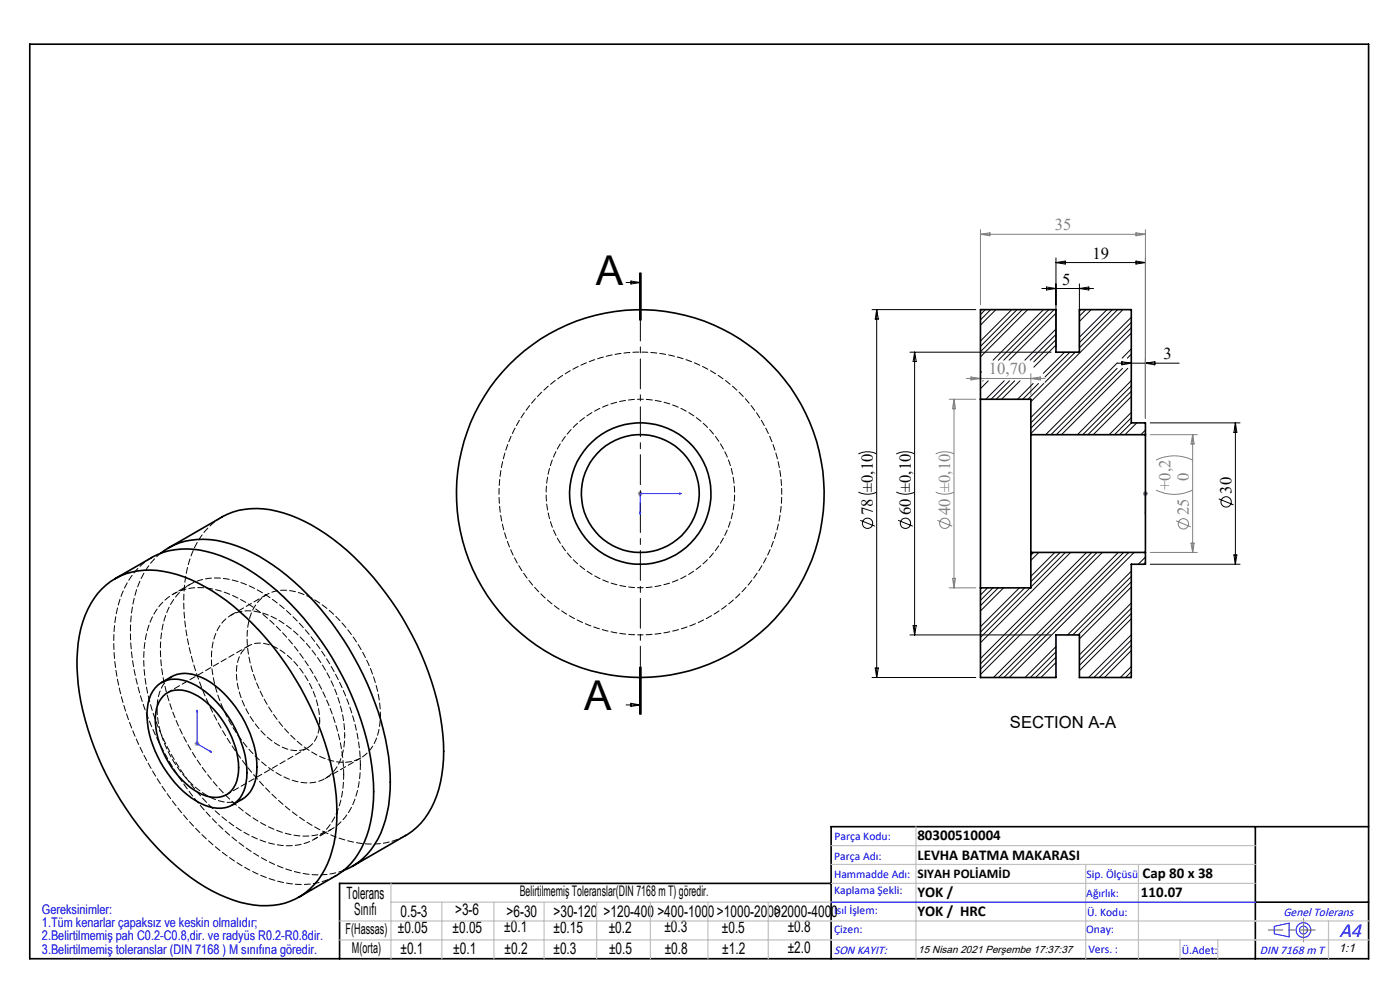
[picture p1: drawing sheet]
<svg xmlns="http://www.w3.org/2000/svg" width="297mm" height="210mm" viewBox="0 0 297 210" stroke-linecap="round" stroke-linejoin="round" font-family="sans-serif">
<g fill="none" stroke="#000" stroke-width=".21">
<path d="M132.8 59.9h3M133.8 59.6l2 .3-2 .3zM135.7 57.9v10M135.8 57.9v10M136 57.9v10M224 54.7v19M224 55.7h19M224 55.7l2-.3v.6zM241 55.4l2 .3-2 .3zM243 54.7v34M185 65.7h22M186 65.7v78"/>
<path d="M186 65.7l.3 2h-.6zM193 74.7h30M194 74.7v60M194 74.7l.4 2h-.7zM221 61.2h11M222 60.9l2 .3-2 .3zM229 60.2v13.5M229 61.2l2-.3v.6zM237 77h13.2M238 76.7l2 .3-2 .4zM243 77l2-.3v.7zM182.1 96.3a4.3 4.3 0 0 1 3.9 0"/>
<path d="M190.1 96.3a4.3 4.3 0 0 1 3.9 0M244 89.7h19.1M262.1 89.7v30M262.1 89.7l.3 2h-.6zM182.1 104.4a4.3 4.3 0 0 0 3.9 0M182.5 110.4l3.1 1.2M190.1 104.4a4.3 4.3 0 0 0 3.9 0M190.5 110.4l3.1 1.2M244 119.7h19.1M258.6 105.8l3.1 1.3M261.8 117.7h.6l-.3 2zM193 134.7h30"/>
<path d="M193.7 132.7h.7l-.4 2zM132.8 149.5h3M133.8 149.2l2 .3-2 .4zM135.7 141.5v10M135.8 141.5v10M136 141.5v10zM185 143.7h22M185.7 141.7h.6l-.3 2z"/>
<circle cx="184" cy="111" r="1.09"/>
<circle cx="192.1" cy="111" r="1.08"/>
<circle cx="260.1" cy="106.5" r="1.1"/>
</g>
<g fill="none" stroke="#808080" stroke-width=".21">
<path d="M208 48.7v16M208 49.7h35M208 49.7l2-.3v.6zM241 49.4l2 .3-2 .3zM243 48.7v40M206 80l2 .3-2 .3zM208 79.3v4.4M218.7 79.3v4.4M198.5 96.3a4.3 4.3 0 0 1 3.9 0M201.4 84.7h5.6M202.4 84.7v40M202.4 84.7l.3 2h-.6z"/>
<path d="M205 80.3h16.7M218.7 80.3l2-.3v.6zM244 92.2h10M245.3 97.6a8.6 8.6 0 0 1 7.7 0M253 92.2v25M253 92.2l.3 2h-.6zM135.3 104.7h1M135.5 104.3l.7 .7M135.8 104.2v1M136.2 104.3l-.7 .7M198.5 104.4a4.3 4.3 0 0 0 3.9 0M198.9 110.4l3.1 1.2"/>
<path d="M242.5 104.7h1M242.6 104.3l.7 .7M243 104.2v1M243.3 104.3l-.7 .7M244 117.2h10M245.3 104a8.6 8.6 0 0 0 7.7 0M249.5 110.5l3.1 1.3M252.7 115.2h.6l-.3 2zM201.4 124.7h5.6M202.1 122.7h.6l-.3 2zM41.3 157.8h1M41.5 157.4l.7 .7"/>
<path d="M41.8 157.3v.9M42.2 157.4l-.7 .7"/>
<circle cx="200.4" cy="111" r="1.09"/>
<circle cx="251.1" cy="111.1" r="1.09"/>
</g>
<g fill="none" stroke="#00f" stroke-width=".21">
<path d="M135.7 108.6h.2l-.1 .5zM144.1 104.6l.5 .1-.5 .1zM144.6 104.7h-8.8v4.4M243 109.1v-.5v.5M243 104.6v.2zM243 104.7h.1M243 104.7v4.4M41.8 150.6l.1 .4-.2-.1zM41.8 150.6v7.2l3.1 1.8M44.6 159.3l.3 .3-.3-.2zM176.3 191.4h90M270.3 196.5l3.2-.7v2.9l-3.2-.6z"/>
<circle cx="276.5" cy="197.3" r="1.57"/>
<circle cx="276.5" cy="197.3" r=".83"/>
</g>
<path d="M135.8 57.9v93.6" fill="none" stroke="#000" stroke-width=".21" stroke-dasharray="6.3 1.3 1.3 1.3" stroke-dashoffset="2.1"/>
<path d="M6.3 9.4h284v194h-284zM266.3 175.4v28M290.3 175.4h-114v28M176.3 187.4h-104.3v16M266.3 191.4h24" fill="none" stroke="#000" stroke-width=".35"/>
<path d="M279 197.3h-9.9" fill="none" stroke="#f00" stroke-width=".21" stroke-dasharray="15.2 1.3 1.3 1.3" stroke-dashoffset="12.2"/>
<path d="M276.5 197.3v2.5M276.5 197.3v-2.5" fill="none" stroke="#808080" stroke-width=".21" stroke-dasharray="15.2 1.3 1.3 1.3"/>
<g fill="none" stroke="#c0c0c0" stroke-width=".25">
<path d="M176.3 179.4h90M194.3 175.4v28M72 199.4h218.3M72 195.4h218.3M82.9 187.4v16M82.9 191.4h183.4M93.7 191.4v12M104.8 191.4v12M115.4 191.4v12M126.6 191.4v12M138 191.4v12M150.2 191.4v12"/>
<path d="M163 191.4v12M176.3 183.4h90M176.3 187.4h90M230.3 183.4v20M241.5 183.4v20M250.3 199.4v4M258.3 199.4v4M281.8 195.4v8"/>
</g>
<g fill="#00f">
<path d="M135.7 108.6h.2l-.1 .5zM144.1 104.6l.5 .1-.5 .1z"/>
<path d="M44.6 159.3l.3 .3-.3-.2zM41.8 150.6l.1 .4-.2-.1z"/>
<path d="M243 108.6v.5zM243 104.6v.2zM243 108.6v.5zM243 104.6v.2z"/>
</g>
<g fill="none" stroke="#000" stroke-width=".35">
<path d="M208 84.7v40M208 84.7v-19h16v9h5v-9h11v24h3v2.5M208 84.7h10.7v7.5M218.7 92.2v25M218.7 92.2h24.3M243 92.2v25M34 117.4a15.6 15.6 0 0 1 14.9-2.1 41.6 41.6 0 0 1 17.7 12.2 64.2 64.2 0 0 1 15.8 33 30.5 30.5 0 0 1-2.2 17.4 14.2 14.2 0 0 1-7.3 6.8M35.7 116.2l11.3-6.5a16.1 16.1 0 0 1 13.2-.9 41.6 41.6 0 0 1 17.7 12.2 62.9 62.9 0 0 1 16 34.8 27.3 27.3 0 0 1-3.1 16.7 13.5 13.5 0 0 1-4.8 4.7l-11.3 6.6M218.7 117.2v7.5h-10.7M218.7 117.2h24.3M243 117.2v2.5h-3v24h-11v-9h-5v9h-16v-19M21.6 124.9a14.8 14.8 0 0 1 14.5-3.4 38.2 38.2 0 0 1 17.7 11.1 64.2 64.2 0 0 1 17.3 34.4 29.7 29.7 0 0 1-2.2 17.4 14 14 0 0 1-15.1 7.6 32.2 32.2 0 0 1-16.2-8.1 63.5 63.5 0 0 1-21-38.8 28.2 28.2 0 0 1 2.7-17.1l1.4-2.1z"/>
<path d="M24.4 122.8l7.8-4.5a16.1 16.1 0 0 1 13.1-.9 41.6 41.6 0 0 1 17.7 12.1 62.9 62.9 0 0 1 16.1 34.9 27.3 27.3 0 0 1-3.1 16.7 13.5 13.5 0 0 1-4.8 4.7l-7.8 4.5M33.4 145.4a6 6 0 0 1 6.3-.9 20.6 20.6 0 0 1 10.7 11.1 17.8 17.8 0 0 1 1.6 11.3 5.7 5.7 0 0 1-7.7 4.2 18.4 18.4 0 0 1-9.6-8.3 19.7 19.7 0 0 1-3.3-13.7 6.7 6.7 0 0 1 2-3.7zM34.3 144.8a8.6 8.6 0 0 1 4.9-2 13.2 13.2 0 0 1 9 5 22.7 22.7 0 0 1 6.3 15.9 7.5 7.5 0 0 1-5.2 7M34.6 147.6a5.1 5.1 0 0 1 5.7-.8 18 18 0 0 1 9.3 10.7 12.5 12.5 0 0 1 .4 8.8 4.8 4.8 0 0 1-6.3 2.5 17.5 17.5 0 0 1-9.5-10.3 12.1 12.1 0 0 1-.4-9.7z"/>
<circle cx="135.8" cy="104.7" r="12.5"/>
<circle cx="135.8" cy="104.7" r="15"/>
<circle cx="135.8" cy="104.7" r="39"/>
</g>
<path d="M135.8 134.7a30 30 0 0 0 26.3-44.5 30 30 0 0 0-51.6-1.6 30 30 0 0 0 23.5 46l1.8 .1M135.8 124.7a20 20 0 0 0 17.6-29.6 20 20 0 0 0-34.3-1.3 20 20 0 0 0 15.2 30.8l1.5 .1M73.1 156a31.4 31.4 0 0 0-13.6-24.2 11.6 11.6 0 0 0-9.1-1.9 8.3 8.3 0 0 0-5.4 7.4 27.1 27.1 0 0 0 4.6 17.3 25.6 25.6 0 0 0 12.1 10.8 7.8 7.8 0 0 0 9.4-2.2 11.9 11.9 0 0 0 2-7.2M80.7 151.6a31.4 31.4 0 0 0-13.6-24.2 11.6 11.6 0 0 0-9.1-1.9 8.3 8.3 0 0 0-5.4 7.4 27.1 27.1 0 0 0 4.5 17.3 25.6 25.6 0 0 0 12.1 10.8 7.8 7.8 0 0 0 9.5-2.2 11.9 11.9 0 0 0 2-7.2" fill="none" stroke="#000" stroke-width=".21" stroke-dasharray="1.3 .6" stroke-dashoffset=".7"/>
<g fill="none" stroke="#000" stroke-width=".21">
<path d="M208.2 78.9l-.2 .2M209 65.7l-1 1M210.1 65.7l-2.1 2.2M211.3 65.7l-3.3 3.3M214.6 65.7l-6.6 6.6M215.8 65.7l-7.8 7.8M216.9 65.7l-8.9 8.9M218 65.7l-10 10M221.4 65.7l-10.7 10.7M222.5 65.7l-10.7 10.7M223.6 65.7l-10.7 10.7M224 69.8l-6.6 6.6"/>
<path d="M224 70.9l-5.5 5.5M224 66.5l-9.9 9.9M224 73.2l-4.7 4.7M224 72.1l-4.7 4.7M225.8 74.7l-4.5 4.5M227 74.7l-5.3 5.3M228.1 74.7l-6.4 6.4M229.2 65.7l-.2 .2M230.4 65.7l-1.4 1.4M231.5 65.7l-2.5 2.5M234.8 65.7l-5.8 5.8M236 65.7l-7 7"/>
<path d="M237 77l-15.2 15.2M237 78.1l-14 14.1M237.1 65.7l-8.1 8.1M238.1 78.1l-14 14.1M238.2 65.7l-19.5 19.5M239.3 78.1l-14.1 14.1M240 67.3l-21.3 21.3M240 68.4l-21.3 21.3M240 75.1l-.9 .9M240 69.5l-21.3 21.3M240 70.7l-21.3 21.3M240 74l-1.9 2"/>
<path d="M208.6 80.8h-.1M209.7 80.8l-1.7 1.6M213 80.8l-3.9 3.9M214.2 80.8l-3.9 3.9M215.3 80.8l-4 3.9M216.4 80.8l-3.9 3.9M219.2 81.3l-3.3 3.4M220.3 81.3l-3.3 3.4M221.4 81.3l-3.3 3.4M240 80.7l-11.4 11.5M240 87.5l-4.7 4.7M240 81.9l-10.3 10.3"/>
<path d="M240 88.6l-3.6 3.6M240 83l-9.2 9.2M240 84.1l-8.1 8.1M240 89.7l-2.5 2.5M241.2 89.7l-2.5 2.5M243 91.2l-1 1M219.3 117.2l-.6 .6M220.4 117.2l-1.7 1.7M223.8 117.2l-5.1 5.1M224.9 117.2l-6.2 6.2M226 117.2l-7.3 7.3M227.1 117.2l-19.1 19.1"/>
<path d="M230.5 117.2l-22.5 22.5M231.6 117.2l-23.6 23.6M232.7 117.2l-24.7 24.7M233.9 117.2l-25.9 25.9M237.2 117.2l-26.5 26.5M238.4 117.2l-26.6 26.5M239.5 117.2l-26.5 26.5M240.6 117.2l-26.5 26.5M243 118.2l-1.5 1.5M243 119.3l-.4 .4M209.5 124.7l-1.5 1.5M210.6 124.7l-2.6 2.6"/>
<path d="M211.8 124.7l-3.8 3.8M212.9 124.7l-4.9 4.9M216.3 124.7l-8.3 8.3M217.4 124.7l-9.4 9.4M218.5 124.7l-10.5 10.5M224 137.2l-6.5 6.5M224 138.3l-5.4 5.4M224 139.4l-4.3 4.3M240 121.2l-13.5 13.5M240 127.9l-11 11M240 134.6l-9.1 9.1M240 122.3l-12.4 12.4"/>
<path d="M240 129l-11 11M240 135.8l-7.9 7.9M240 123.4l-11.3 11.3M240 130.1l-11 11M240 136.9l-6.8 6.8M240 124.5l-11 11M240 131.3l-11 11M240 138l-5.7 5.7M224 140.5l-3.2 3.2M240 141.4l-2.3 2.3M240 142.5l-1.2 1.2M240 143.6l-.1 .1"/>
</g>
<path d="M36.4 143.5a7 7 0 0 0-3.1 6.4 23.1 23.1 0 0 0 11.3 19.2 7.1 7.1 0 0 0 6.8 .4" fill="none" stroke="#000" stroke-width=".21" stroke-dasharray="1.3 .6" stroke-dashoffset="-.2"/>
<path d="M32.2 118.2a16.2 16.2 0 0 0-7.2 10.6 40.8 40.8 0 0 0 1.4 21.3 63.4 63.4 0 0 0 21.9 31.6 27.9 27.9 0 0 0 16.1 5.9 14 14 0 0 0 6.8-1.8M47.1 109.7a16.2 16.2 0 0 0-7.3 10.6 40.8 40.8 0 0 0 1.5 21.2 63.4 63.4 0 0 0 21.9 31.6 27.9 27.9 0 0 0 16 5.9 14 14 0 0 0 6.9-1.8" fill="none" stroke="#000" stroke-width=".21" stroke-dasharray="1.3 .6"/>
<path d="M34.1 117.4a17.7 17.7 0 0 0-5.9 10.9 44.6 44.6 0 0 0 3.1 23.7 61.7 61.7 0 0 0 22.1 28.7 25.5 25.5 0 0 0 15.8 4.8l1.3-.2 2.4-.7M52.7 137l-17.1 9.9M48.1 168.6l17.1-10M72.9 164.3a46.2 46.2 0 0 0-10.8-27.6 33.6 33.6 0 0 0-15.3-11.3 11.9 11.9 0 0 0-11.9 2 16.1 16.1 0 0 0-4.4 11.6 44 44 0 0 0 8.1 24.6 39 39 0 0 0 16.1 14.4 13.3 13.3 0 0 0 12.6-.4 14 14 0 0 0 5.5-10.4l.1-2.9M76.5 162.2a46.2 46.2 0 0 0-10.8-27.5 33.6 33.6 0 0 0-15.4-11.4 11.9 11.9 0 0 0-11.9 2.1 16.1 16.1 0 0 0-4.4 11.6 44 44 0 0 0 8.1 24.6 39 39 0 0 0 16.1 14.3 13.3 13.3 0 0 0 12.6-.3 14 14 0 0 0 5.5-10.4l.2-3" fill="none" stroke="#000" stroke-width=".21" stroke-dasharray="1.3 .6" stroke-dashoffset=".2"/>
<path d="M40.2 124l-3.5 2M67.8 152.9a19.3 19.3 0 0 0-9.5-15.6 5.5 5.5 0 0 0-6.5 .4 7.9 7.9 0 0 0-1.6 6.5 19.7 19.7 0 0 0 9 13.9 5.8 5.8 0 0 0 6.7 .1 6.6 6.6 0 0 0 1.9-5.3M66.7 178l3.5-2" fill="none" stroke="#000" stroke-width=".21" stroke-dasharray="1.3 .6" stroke-dashoffset=".5"/>
<path d="M56.6 126.1l-7.6 4.4M69 165.1l7.6-4.3" fill="none" stroke="#000" stroke-width=".21" stroke-dasharray="1.3 .6" stroke-dashoffset=".1"/>
<g font-size="8.7">
<text x="126.4" y="60.5">A</text>
<text x="123.9" y="150.5">A</text>
</g>
<text font-size="4.4" fill="#00f" x="284.2" y="198.7">A4</text>
<g font-size="3.6">
<text x="73.5" y="190.7">Tolerans</text>
<text x="75.1" y="194.1">Sınıfı</text>
</g>
<g font-size="3.5" fill="#808080">
<text x="223.8" y="48.8">35</text>
<text x="209.8" y="79.4">10,70</text>
<text x="252.2" y="102" transform="rotate(-90 252.2 102)">0</text>
<text x="248.3" y="103.9" transform="rotate(-90 248.3 103.9)">+0,2</text>
<text x="201.6" y="109.2" transform="rotate(-90 201.6 109.2)">40 ±0,10</text>
<text x="252.2" y="109.3" transform="rotate(-90 252.2 109.3)">25</text>
</g>
<g font-size="3.5">
<text x="231.8" y="54.8">19</text>
<text x="225.3" y="60.3">5</text>
<text x="246.8" y="76.2">3</text>
<text x="261.3" y="104.7" transform="rotate(-90 261.3 104.7)">30</text>
<text x="185.2" y="109.2" transform="rotate(-90 185.2 109.2)">78 ±0,10</text>
<text x="193.2" y="109.2" transform="rotate(-90 193.2 109.2)">60 ±0,10</text>
<text x="214.2" y="154.4">SECTION A-A</text>
</g>
<g font-size="3.4">
<text x="84.4" y="198">±0.05</text>
<text x="85" y="194.4">0.5-3</text>
<text x="96" y="197.8">±0.05</text>
<text x="96.5" y="194.2">&gt;3-6</text>
<text x="107" y="197.8">±0.1</text>
<text x="107.5" y="194.5">&gt;6-30</text>
<text x="117.4" y="194.5">&gt;30-120</text>
<text x="117.4" y="197.9">±0.15</text>
<text x="128" y="194.5">&gt;120-400</text>
<text x="129.1" y="197.8">±0.2</text>
<text x="139.5" y="194.5">&gt;400-1000&gt;1000-2000&gt;2000-4000</text>
<text x="140.9" y="197.8">±0.3</text>
<text x="153.1" y="197.8">±0.5</text>
<text x="167.1" y="197.7">±0.8</text>
<text x="85" y="202.3">±0.1</text>
<text x="96.2" y="202.3">±0.1</text>
<text x="107" y="202.3">±0.2</text>
<text x="117.4" y="202.4">±0.3</text>
<text x="129.2" y="202.3">±0.5</text>
<text x="141" y="202.3">±0.8</text>
<text x="153.2" y="202.3">±1.2</text>
<text x="167.1" y="202.2">±2.0</text>
</g>
<g font-size="3.2">
<text x="194.6" y="178.2">80300510004</text>
<text x="194.6" y="182.4">LEVHA BATMA MAKARASI</text>
<text x="194.6" y="190.2">YOK /</text>
<text x="242" y="190.2">110.07</text>
<text x="242.4" y="186.2">Cap 80 x 38</text>
<text x="194.6" y="194.3">YOK / HRC</text>
<text x="73.3" y="198.1">F(Hassas)</text>
<text x="74.7" y="202.2">M(orta)</text>
</g>
<text font-size="3.1" x="110.3" y="190.1">Belirtilmemiş Toleranslar(DIN 7168 m T) göredir.</text>
<text font-size="2.8" x="194.6" y="186.2">SIYAH POLİAMİD</text>
<g font-size="2.8" fill="#0000e8">
<text x="8.9" y="193.8">Gereksinimler:</text>
<text x="8.9" y="196.6">1.Tüm kenarlar çapaksız ve keskin olmalıdır;</text>
<text x="8.9" y="199.5">2.Belirtilmemiş pah C0.2-C0.8,dir. ve radyüs R0.2-R0.8dir.</text>
<text x="8.9" y="202.3">3.Belirtilmemiş toleranslar (DIN 7168 ) M sınıfına göredir.</text>
</g>
<g font-size="2.6" fill="#00f">
<text x="272.3" y="194.3">Genel Tolerans</text>
<text x="176.9" y="202.3">SON KAYIT:</text>
<text x="267.3" y="202.4">DIN 7168 m T</text>
</g>
<text font-size="2.6" x="284" y="202">1:1</text>
<g font-size="2.5" fill="#00f">
<text x="177" y="178.2">Parça Kodu:</text>
<text x="177" y="182.4">Parça Adı:</text>
<text x="176.9" y="186.2">Hammadde Adı:</text>
<text x="177" y="189.7">Kaplama Şekli:</text>
<text x="230.5" y="190.2">Ağırlık:</text>
<text x="230.5" y="186.2">Sip. Ölçüsü</text>
<text x="176.9" y="193.9">Isıl İşlem:</text>
<text x="177" y="197.8">Çizen:</text>
<text x="230.4" y="197.8">Onay:</text>
<text x="230.6" y="194.3">Ü. Kodu:</text>
<text x="230.9" y="202.1">Vers. :</text>
<text x="250.7" y="202.4">Ü.Adet:</text>
</g>
<text font-size="2.2" x="194.8" y="202.1">15 Nisan 2021 Perşembe 17:37:37</text>
</svg>
